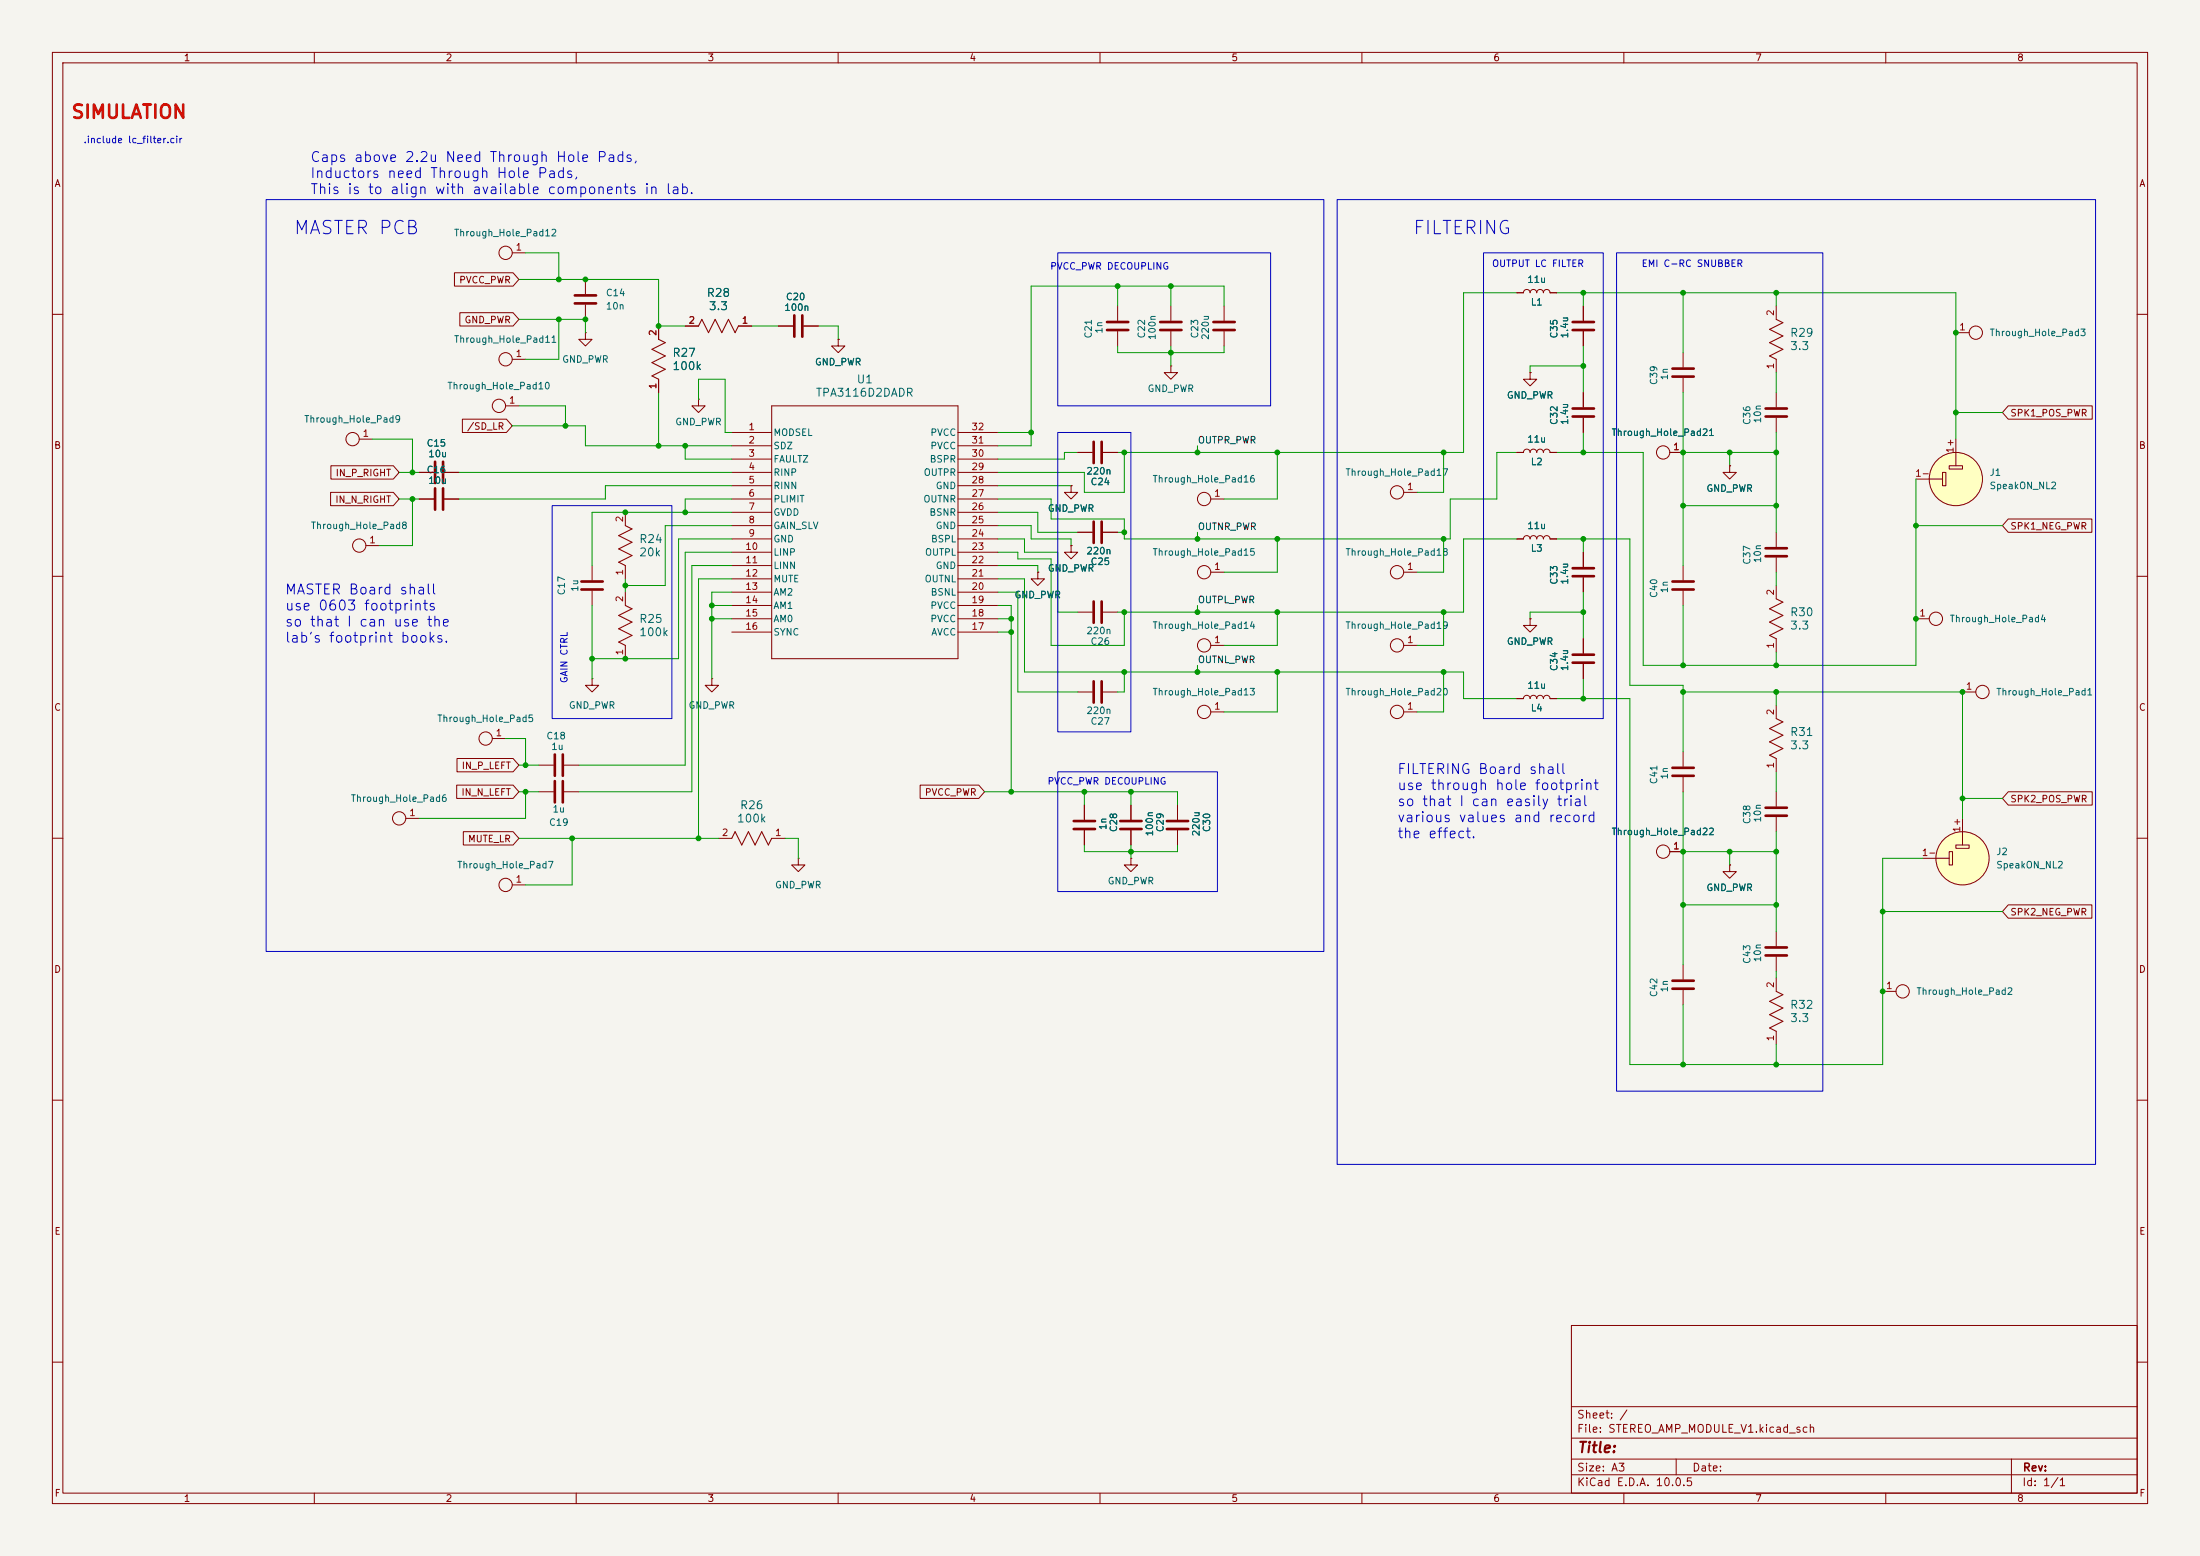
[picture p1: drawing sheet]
<svg xmlns="http://www.w3.org/2000/svg" width="420mm" height="297mm" viewBox="0 0 420 297" stroke-linecap="round" stroke-linejoin="round" font-family="sans-serif">
<path d="M0 0h420v297h-420z" fill="#f5f4ef" stroke="#f5f4ef" stroke-width=".19"/>
<g fill="none" stroke="#840000" stroke-width=".19">
<path d="M10 10h400v277h-400zM12 12h396v273h-396zM60 10v2M110 10v2M160 10v2M210 10v2M260 10v2M310 10v2M360 10v2M86.8 52.1h11.1l1.2 1.2-1.2 1.3h-11.1zM87.8 59.7h10.1l1.2 1.3-1.2 1.2h-10.1zM97.8 48.3h2.5"/>
<path d="M111.8 53.3v2.8M111.8 58.2v2.8M213.4 58.4v2.8M223.5 58.4v2.8M233.7 58.4v2.8M289.6 55.9h1.2a.64 .64 0 0 1 .7-.7 .64 .64 0 0 1 .6 .7 .64 .64 0 0 1 .6-.7 .64 .64 0 0 1 .7 .7 .64 .64 0 0 1 .6-.7 .64 .64 0 0 1 .6 .7 .64 .64 0 0 1 .7-.7 .64 .64 0 0 1 .6 .7h1.3M302.3 58.4v2.8M339.1 58.4v2.6M10 60h2M96.5 77.5h2.6M97.8 68.6h2.5M111.8 63.5v1.3h1.2l-1.2 1.2-1.3-1.2h1.3"/>
<path d="M111.8 63.5h.1M125.7 62.2v2.6M125.7 72.4v2.5M130.8 62.2h2.5M133.3 76.2v1.3h1.3l-1.3 1.2-1.2-1.2h1.2M133.3 76.2h.1M141 62.2h2.5M147.3 77.5h35.6v48.2h-35.6zM148.6 62.2h2.8M153.4 62.2h2.8M160 64.8v1.2h1.3l-1.3 1.3-1.3-1.3h1.3M160 64.8h.1"/>
<path d="M213.4 63.2v2.8M223.5 69.9v1.2h1.3l-1.3 1.3-1.3-1.3h1.3M223.5 69.9h.1M223.5 63.2v2.8M233.7 63.2v2.8M292.1 71.1v1.3h1.3l-1.3 1.3-1.3-1.3h1.3M292.1 71.1h.1M302.3 63.2v2.8M302.3 74.9v2.8M302.3 79.8v2.8M321.3 67.3v2.8M321.3 72.1v2.8"/>
<path d="M339.1 68.6v2.5M339.1 74.9v2.8M339.1 79.8v2.8M373.4 63.5h2.5M383.4 77.5h16v2.5h-16l-1.1-1.3zM408 60h2M63.1 94h12l1.1 1.3-1.1 1.2h-12zM63.2 88.9h11.9l1.1 1.3-1.1 1.2h-11.9zM68.6 83.8h2.5M80 90.2h2.8M80 95.3h2.8M84.8 90.2h2.8"/>
<path d="M84.8 95.3h2.8M88.3 80h8.4l1.1 1.3-1.1 1.3h-8.4zM119.4 97.8v2.5M139.7 90.2h7.6M139.7 95.3h7.6M139.7 82.6h7.6M139.7 85.1h7.6M139.7 87.6h7.6M139.7 92.7h7.6M139.7 97.8h7.6M182.9 90.2h7.6M182.9 95.3h7.6"/>
<path d="M182.9 82.6h7.6M182.9 85.1h7.6M182.9 87.6h7.6M182.9 92.7h7.6M182.9 97.8h7.6M204.5 92.7v1.3h1.2l-1.2 1.3-1.3-1.3h1.3M204.5 92.7h.1M205.7 86.4h2.8M210.6 86.4h2.8M231.1 95.3h2.6M268 94h2.5M289.6 86.4h1.2a.64 .64 0 0 1 .7-.7 .64 .64 0 0 1 .6 .7 .64 .64 0 0 1 .6-.7 .64 .64 0 0 1 .7 .7 .64 .64 0 0 1 .6-.7 .64 .64 0 0 1 .6 .7 .64 .64 0 0 1 .7-.7 .64 .64 0 0 1 .6 .7h1.3"/>
<path d="M318.8 86.4h2.5M330.2 88.9v1.3h1.3l-1.3 1.2-1.3-1.2h1.3M330.2 88.9h.1M365.8 91.4h5M370.8 90.2h.7v2.5h-.7zM372.1 88.9h2.5v.6h-2.5zM373.4 83.8v5.1M383.4 99.1h16v2.5h-16l-1.1-1.3zM10 110h2M69.8 104.1h2.6M113 108v2.7M113 112.8v2.8"/>
<path d="M119.4 108v2.5M119.4 113v2.6M139.7 100.3h7.6M139.7 102.9h7.6M139.7 105.4h7.6M139.7 108h7.6M139.7 110.5h7.6M139.7 113h7.6M139.7 115.6h7.6M139.7 118.1h7.6M182.9 100.3h7.6M182.9 102.9h7.6"/>
<path d="M182.9 105.4h7.6M182.9 108h7.6M182.9 110.5h7.6M182.9 113h7.6M182.9 115.6h7.6M182.9 118.1h7.6M198.1 109.2v1.3h1.3l-1.3 1.3-1.3-1.3h1.3M198.1 109.2h.1M204.5 104.1v1.3h1.2l-1.2 1.3-1.3-1.3h1.3M204.5 104.1h.1M205.7 116.8h2.8M205.7 101.6h2.8"/>
<path d="M210.6 116.8h2.8M210.6 101.6h2.8M231.1 109.2h2.6M268 109.2h2.5M289.6 102.9h1.2a.64 .64 0 0 1 .7-.7 .64 .64 0 0 1 .6 .7 .64 .64 0 0 1 .6-.7 .64 .64 0 0 1 .7 .7 .64 .64 0 0 1 .6-.7 .64 .64 0 0 1 .6 .7 .64 .64 0 0 1 .7-.7 .64 .64 0 0 1 .6 .7h1.3M292.1 118.1v1.3h1.3l-1.3 1.3-1.3-1.3h1.3M292.1 118.1h.1M302.3 105.4v2.8M302.3 110.2v2.8M321.3 108v2.7M321.3 112.8v2.8M339.1 101.6v2.8"/>
<path d="M339.1 106.4v2.8M339.1 111.8v2.5M365.8 118.1h2.5M408 110h2M113 129.5v1.3h1.3l-1.3 1.3-1.2-1.3h1.2M113 129.5h.1M119.4 123.2v2.5M135.9 129.5v1.3h1.3l-1.3 1.3-1.3-1.3h1.3M135.9 129.5h.1M139.7 120.7h7.6M182.9 120.7h7.6M205.7 132.1h2.8"/>
<path d="M210.6 132.1h2.8M231.1 123.2h2.6M231.1 135.9h2.6M268 123.2h2.5M268 135.9h2.5M289.6 133.4h1.2a.64 .64 0 0 1 .7-.7 .64 .64 0 0 1 .6 .7 .64 .64 0 0 1 .6-.7 .64 .64 0 0 1 .7 .7 .64 .64 0 0 1 .6-.7 .64 .64 0 0 1 .6 .7 .64 .64 0 0 1 .7-.7 .64 .64 0 0 1 .6 .7h1.3M302.3 121.9v2.8M302.3 126.7v2.8M339.1 121.9v2.6M339.1 134.6v2.6M374.6 132.1h2.6M10 160h2"/>
<path d="M77.5 156.2h2.5M87.2 149.9h10.7l1.2 1.2-1.2 1.3h-10.7zM87.2 144.8h10.7l1.2 1.3-1.2 1.2h-10.7zM88.5 158.7h9.4l1.2 1.3-1.2 1.3h-9.4zM94 141h2.5M102.9 151.1h2.8M102.9 146.1h2.8M107.7 151.1h2.8M107.7 146.1h2.8M175.7 149.9h11.1l1.2 1.2-1.2 1.3h-11.1zM207 153.7v2.8M207 158.5v2.8"/>
<path d="M215.9 153.7v2.8M215.9 158.5v2.8M224.8 153.7v2.8M224.8 158.5v2.8M321.3 143.5v2.8M321.3 148.3v2.8M339.1 144.8v2.5M339.1 151.1v2.8M339.1 156v2.8M374.6 156.2v5.1M383.4 151.1h16v2.6h-16l-1.1-1.3zM408 160h2"/>
<path d="M97.8 168.9h2.5M137.2 160h2.5M147.3 160h2.6M152.4 163.8v1.3h1.3l-1.3 1.3-1.3-1.3h1.3M152.4 163.8h.1M215.9 163.8v1.3h1.3l-1.3 1.3-1.3-1.3h1.3M215.9 163.8h.1M318.8 162.6h2.5M330.2 165.1v1.3h1.3l-1.3 1.2-1.3-1.2h1.3M330.2 165.1h.1M339.1 177.8v2.8M367 163.8h5.1"/>
<path d="M372.1 162.6h.6v2.5h-.6zM373.4 161.3h2.5v.6h-2.5zM383.4 172.7h16v2.6h-16l-1.1-1.3zM321.3 184.2v2.7M321.3 189v2.8M339.1 182.6v2.8M339.1 186.7v2.5M339.1 196.9v2.5M359.4 189.2h2.5M10 210h2M408 210h2M300 253h108v32h-108z"/>
<path d="M10 260h2M300 278.5h108M300 274.5h108M300 268.5h108M320 278.5v3M384 278.5v6.5M408 260h2M60 285v2M110 285v2M160 285v2M210 285v2M260 285v2"/>
<path d="M300 281.5h108M310 285v2M360 285v2"/>
<circle cx="96.5" cy="48.3" r="1.27"/>
<circle cx="95.2" cy="77.5" r="1.27"/>
<circle cx="96.5" cy="68.6" r="1.27"/>
<circle cx="377.2" cy="63.5" r="1.27"/>
<circle cx="67.3" cy="83.8" r="1.27"/>
<circle cx="229.9" cy="95.2" r="1.27"/>
<circle cx="266.7" cy="94" r="1.27"/>
<circle cx="317.5" cy="86.4" r="1.27"/>
<circle cx="373.4" cy="91.4" r="5.1"/>
<circle cx="68.6" cy="104.1" r="1.27"/>
<circle cx="229.9" cy="109.2" r="1.27"/>
<circle cx="266.7" cy="109.2" r="1.27"/>
<circle cx="369.6" cy="118.1" r="1.27"/>
<circle cx="229.9" cy="135.9" r="1.27"/>
<circle cx="229.9" cy="123.2" r="1.27"/>
<circle cx="266.7" cy="135.9" r="1.27"/>
<circle cx="266.7" cy="123.2" r="1.27"/>
<circle cx="378.5" cy="132.1" r="1.27"/>
<circle cx="76.2" cy="156.2" r="1.27"/>
<circle cx="92.7" cy="141" r="1.27"/>
<circle cx="96.5" cy="168.9" r="1.27"/>
<circle cx="317.5" cy="162.6" r="1.27"/>
<circle cx="374.7" cy="163.8" r="5.1"/>
<circle cx="363.2" cy="189.2" r="1.27"/>
</g>
<g fill="none" stroke="#840000" stroke-width=".51">
<path d="M109.7 57.9h4.1M109.7 56.4h4.1M151.6 60.2v4.1M153.2 60.2v4.1M211.3 61.5h4.1M211.3 63h4.1M221.5 61.5h4.1M221.5 63h4.1M231.6 61.5h4.1M231.6 63h4.1M300.2 61.5h4.1M300.2 63h4.1"/>
<path d="M300.2 78h4.1M300.2 79.5h4.1M319.3 70.4h4M319.3 71.9h4M337.1 78h4M337.1 79.5h4M83.1 88.1v4.1M83.1 93.2v4.1M84.6 88.1v4.1M84.6 93.2v4.1M208.8 84.3v4.1M208.8 99.6v4"/>
<path d="M210.3 84.3v4.1M210.3 99.6v4M111 111h4.1M111 112.5h4.1M208.8 114.8v4.1M210.3 114.8v4.1M300.2 108.5h4.1M300.2 110h4.1M319.3 111h4M319.3 112.5h4M337.1 104.6h4M337.1 106.2h4"/>
<path d="M208.8 130v4.1M210.3 130v4.1M300.2 125h4.1M300.2 126.5h4.1M105.9 144v4.1M105.9 149.1v4.1M107.4 144v4.1M107.4 149.1v4.1M205 158.2h4M205 156.7h4M213.9 158.2h4M213.9 156.7h4"/>
<path d="M222.8 158.2h4M222.8 156.7h4M319.3 146.6h4M319.3 148.1h4M337.1 154.2h4M337.1 155.7h4M319.3 187.2h4M319.3 188.7h4M337.1 180.8h4M337.1 182.4h4"/>
</g>
<path d="M125.7 64.8l1.3 .6-2.5 1.3 2.5 1.2-2.5 1.3 2.5 1.3-2.5 1.3 1.2 .6M133.3 62.2l.7-1.2 1.3 2.5 1.2-2.5 1.3 2.5 1.3-2.5 1.2 2.5 .7-1.3M339.1 61l1.3 .6-2.6 1.3 2.6 1.2-2.6 1.3 2.6 1.3-2.6 1.2 1.3 .7M119.4 115.6l1.2 .6-2.5 1.3 2.5 1.2-2.5 1.3 2.5 1.3-2.5 1.3 1.3 .6M119.4 100.3l1.2 .7-2.5 1.2 2.5 1.3-2.5 1.3 2.5 1.2-2.5 1.3 1.3 .7M339.1 114.3l1.3 .6-2.6 1.3 2.6 1.3-2.6 1.2 2.6 1.3-2.6 1.3 1.3 .6M339.1 137.2l1.3 .6-2.6 1.3 2.6 1.2-2.6 1.3 2.6 1.3-2.6 1.2 1.3 .7M139.7 160l.6-1.2 1.3 2.5 1.3-2.5 1.2 2.5 1.3-2.5 1.3 2.5 .6-1.3M339.1 189.2l1.3 .7-2.6 1.2 2.6 1.3-2.6 1.3 2.6 1.2-2.6 1.3 1.3 .7" fill="none" stroke="#840000" stroke-width=".2"/>
<g fill="#ffffc2" stroke="#ffffc2" stroke-width=".19">
<circle cx="373.4" cy="91.4" r="5.1"/>
<circle cx="374.7" cy="163.8" r="5.1"/>
</g>
<g fill="none" stroke="#009600" stroke-width=".19">
<path d="M99.1 53.3h26.6v8.9h5.1M100.3 48.3h6.4v5M213.4 54.6v3.8M223.5 54.6v3.8M233.7 58.4v-3.8h-36.9v30.5h-6.3M289.6 55.9h-10.2v30.5h-66M297.2 55.9h76.2v27.9M302.3 55.9v2.5M321.3 55.9v11.4M339.1 55.9v2.5M99.1 61h12.7v2.5M99.1 77.5h8.8v3.8"/>
<path d="M106.7 61v7.6h-6.4M125.7 74.9v10.2M133.3 76.2v-3.8h5.1v10.2h1.3M143.5 62.2h5.1M156.2 62.2h3.8v2.6M213.4 66v1.3h20.3v-1.3M223.5 66v3.9M302.3 66v8.9M302.3 69.9h-10.2v1.2M321.3 74.9v33.1M339.1 71.1v3.8M373.4 78.7h8.9"/>
<path d="M71.1 83.8h7.6v6.4M76.2 95.3h3.8M76.2 90.2h3.8M78.7 95.3v8.8h-6.3M87.6 90.2h52.1M97.8 81.3h14v3.8h27.9M130.8 85.1v2.5h8.9M139.7 92.7h-24.1v2.6h-28M139.7 95.3h-8.9v2.5M139.7 97.8h-26.7v10.2M190.5 82.6h6.3M190.5 92.7h14"/>
<path d="M190.5 97.8h7.6v3.8h7.6M205.7 86.4h-2.5v1.2h-12.7M214.6 86.4v7.6h-7.6v-3.8h-16.5M228.6 85.1v1.3M243.8 86.4v8.9h-10.1M275.6 86.4v7.6h-5.1M289.6 86.4h-3.9v8.9h-8.8v7.6h-62.3v-3.8h-13.9v-3.8h-10.2M297.2 86.4h16.5v40.6h52.1v-35.6M302.3 82.6v3.8M321.3 86.4h17.8M321.3 96.5h17.8M330.2 86.4v2.5"/>
<path d="M339.1 82.6v19M113 115.6v13.9M119.4 110.5v2.5M135.9 118.1h3.8M135.9 115.6h3.8M139.7 102.9h-10.2v22.8h-16.5M139.7 108h-7.6v43.1h-21.6M139.7 100.3h-12.7v11.5h-7.6M139.7 105.4h-8.9v40.7h-20.3M139.7 113h-3.8v16.5M139.7 110.5h-6.4v49.5M190.5 110.5h5.1v17.8h83.8v5.1h10.2"/>
<path d="M190.5 102.9h5.1v2.5h6.3v11.4h3.8M190.5 100.3h6.3v2.6h7.7v1.2M190.5 113h3.8v19.1h11.4M190.5 105.4h3.8v1.3h6.4v16.5h13.9v-6.4M190.5 108h7.6v1.2M190.5 115.6h2.5v35.5M190.5 118.1h2.5M213.4 101.6h1.2M228.6 101.6v1.3M228.6 115.6v1.2M243.8 102.9v6.3h-10.1M243.8 116.8v6.4h-10.1"/>
<path d="M275.6 102.9v6.3h-5.1M275.6 116.8v6.4h-5.1M289.6 102.9h-10.2v13.9h-66M297.2 102.9h13.9v27.9h10.2v12.7M302.3 102.9v2.5M302.3 113v8.9M302.3 116.8h-10.2v1.3M321.3 115.6v11.4M339.1 109.2v2.6M365.8 100.3h16.5M190.5 120.7h2.5M214.6 128.3v3.8h-1.2"/>
<path d="M228.6 127v1.3M243.8 128.3v7.6h-10.1M275.6 128.3v7.6h-5.1M297.2 133.4h13.9v69.8h48.3v-39.4h7.6M302.3 129.5v3.9M321.3 132.1h53.3v24.1M339.1 124.5v2.5M339.1 132.1v2.5M96.5 141h3.8v5.1M99.1 151.1h3.8M99.1 146.1h3.8M100.3 151.1v5.1h-20.3"/>
<path d="M188 151.1h36.8v2.6M207 151.1v2.6M215.9 151.1v2.6M321.3 151.1v33.1M339.1 147.3v3.8M339.1 158.8v19M374.6 152.4h7.7M99.1 160h38.1M109.2 160v8.9h-8.9M149.9 160h2.5v3.8M207 161.3v1.3h17.8v-1.3M215.9 161.3v2.5"/>
<path d="M321.3 162.6h17.8M321.3 172.7h17.8M330.2 162.6v2.5M359.4 174h22.9M321.3 191.8v11.4M339.1 185.4v1.3M339.1 199.4v3.8"/>
</g>
<path d="M50.8 38.1h201.9v143.5h-201.9zM255.3 38.1h144.7v184.1h-144.7zM201.9 48.3h40.7v29.2h-40.7zM283.2 48.3h22.9v88.9h-22.9zM308.6 48.3h39.4v160h-39.4zM105.4 96.5h22.9v40.7h-22.9zM201.9 82.6h14v57.1h-14zM201.9 147.3h30.5v22.9h-30.5z" fill="none" stroke="#0000c2" stroke-width=".19"/>
<g fill="#009600" stroke="#009600" stroke-width=".19">
<circle cx="100.3" cy="146.1" r=".46"/>
<circle cx="119.4" cy="111.8" r=".46"/>
<circle cx="78.7" cy="95.3" r=".46"/>
<circle cx="100.3" cy="151.1" r=".46"/>
<circle cx="111.8" cy="61" r=".46"/>
<circle cx="125.7" cy="62.2" r=".46"/>
<circle cx="111.8" cy="53.3" r=".46"/>
<circle cx="125.7" cy="85.1" r=".46"/>
<circle cx="130.8" cy="97.8" r=".46"/>
<circle cx="119.4" cy="97.8" r=".46"/>
<circle cx="130.8" cy="85.1" r=".46"/>
<circle cx="106.7" cy="53.3" r=".46"/>
<circle cx="106.7" cy="61" r=".46"/>
<circle cx="78.7" cy="90.2" r=".46"/>
<circle cx="107.9" cy="81.3" r=".46"/>
<circle cx="196.8" cy="82.6" r=".46"/>
<circle cx="213.4" cy="54.6" r=".46"/>
<circle cx="223.5" cy="54.6" r=".46"/>
<circle cx="193" cy="151.1" r=".46"/>
<circle cx="135.9" cy="118.1" r=".46"/>
<circle cx="193" cy="120.7" r=".46"/>
<circle cx="193" cy="118.1" r=".46"/>
<circle cx="228.6" cy="116.8" r=".46"/>
<circle cx="215.9" cy="162.6" r=".46"/>
<circle cx="109.2" cy="160" r=".46"/>
<circle cx="135.9" cy="115.6" r=".46"/>
<circle cx="133.3" cy="160" r=".46"/>
<circle cx="119.4" cy="125.7" r=".46"/>
<circle cx="113" cy="125.7" r=".46"/>
<circle cx="243.8" cy="86.4" r=".46"/>
<circle cx="243.8" cy="102.9" r=".46"/>
<circle cx="275.6" cy="128.3" r=".46"/>
<circle cx="243.8" cy="128.3" r=".46"/>
<circle cx="243.8" cy="116.8" r=".46"/>
<circle cx="215.9" cy="151.1" r=".46"/>
<circle cx="207" cy="151.1" r=".46"/>
<circle cx="330.2" cy="162.6" r=".46"/>
<circle cx="339.1" cy="162.6" r=".46"/>
<circle cx="321.3" cy="203.2" r=".46"/>
<circle cx="339.1" cy="203.2" r=".46"/>
<circle cx="359.4" cy="189.2" r=".46"/>
<circle cx="359.4" cy="174" r=".46"/>
<circle cx="339.1" cy="172.7" r=".46"/>
<circle cx="321.3" cy="162.6" r=".46"/>
<circle cx="321.3" cy="172.7" r=".46"/>
<circle cx="321.3" cy="96.5" r=".46"/>
<circle cx="302.3" cy="86.4" r=".46"/>
<circle cx="275.6" cy="86.4" r=".46"/>
<circle cx="321.3" cy="55.9" r=".46"/>
<circle cx="302.3" cy="55.9" r=".46"/>
<circle cx="302.3" cy="69.9" r=".46"/>
<circle cx="228.6" cy="128.3" r=".46"/>
<circle cx="214.6" cy="128.3" r=".46"/>
<circle cx="214.6" cy="116.8" r=".46"/>
<circle cx="214.6" cy="86.4" r=".46"/>
<circle cx="228.6" cy="86.4" r=".46"/>
<circle cx="214.6" cy="101.6" r=".46"/>
<circle cx="223.5" cy="67.3" r=".46"/>
<circle cx="228.6" cy="102.9" r=".46"/>
<circle cx="339.1" cy="132.1" r=".46"/>
<circle cx="339.1" cy="127" r=".46"/>
<circle cx="321.3" cy="86.4" r=".46"/>
<circle cx="330.2" cy="86.4" r=".46"/>
<circle cx="339.1" cy="86.4" r=".46"/>
<circle cx="374.6" cy="152.4" r=".46"/>
<circle cx="339.1" cy="96.5" r=".46"/>
<circle cx="339.1" cy="55.9" r=".46"/>
<circle cx="373.4" cy="78.7" r=".46"/>
<circle cx="373.4" cy="63.5" r=".46"/>
<circle cx="365.8" cy="100.3" r=".46"/>
<circle cx="365.8" cy="118.1" r=".46"/>
<circle cx="374.6" cy="132.1" r=".46"/>
<circle cx="302.3" cy="102.9" r=".46"/>
<circle cx="302.3" cy="116.8" r=".46"/>
<circle cx="321.3" cy="127" r=".46"/>
<circle cx="321.3" cy="132.1" r=".46"/>
<circle cx="302.3" cy="133.4" r=".46"/>
<circle cx="275.6" cy="102.9" r=".46"/>
<circle cx="275.6" cy="116.8" r=".46"/>
</g>
<text font-size="2.5" fill="#ff1900" x="13.4" y="23.3">SIMULATION</text>
<g font-size="2.5" fill="#0000c2">
<text x="55.9" y="45.4">MASTER PCB</text>
<text x="269.6" y="45.4">FILTERING</text>
</g>
<text font-size="2" fill="#840000" x="301" y="277.8">Title:</text>
<g font-size="1.9" fill="#0000c2">
<text x="59.1" y="31.4">Caps above 2.2u Need Through Hole Pads,</text>
<text x="59.1" y="34.5">Inductors need Through Hole Pads,</text>
<text x="59.1" y="37.5">This is to align with available components in lab.</text>
<text x="54.3" y="113.9">MASTER Board shall</text>
<text x="54.3" y="117">use 0603 footprints</text>
<text x="54.3" y="120.1">so that I can use the</text>
<text x="54.3" y="123.1">lab's footprint books.</text>
<text x="266.6" y="148.2">FILTERING Board shall</text>
<text x="266.6" y="151.3">use through hole footprint</text>
<text x="266.6" y="154.4">so that I can easily trial</text>
<text x="266.6" y="157.4">various values and record</text>
<text x="266.6" y="160.5">the effect.</text>
</g>
<g font-size="1.5" fill="#006464">
<text x="134.8" y="57">R28</text>
<text x="135.2" y="59.6">3.3</text>
<text x="341.6" y="64.7">R29</text>
<text x="128.3" y="68.5">R27</text>
<text x="128.3" y="71">100k</text>
<text x="341.6" y="67.2">3.3</text>
<text x="155.6" y="76.1">TPA3116D2DADR</text>
<text x="163.4" y="73.5">U1</text>
<text x="121.9" y="104">R24</text>
<text x="121.9" y="106.6">20k</text>
<text x="121.9" y="119.3">R25</text>
<text x="341.6" y="118">R30</text>
<text x="121.9" y="121.8">100k</text>
<text x="341.6" y="120.5">3.3</text>
<text x="341.6" y="140.9">R31</text>
<text x="341.6" y="143.4">3.3</text>
<text x="141.1" y="154.8">R26</text>
<text x="140.6" y="157.4">100k</text>
<text x="341.6" y="192.9">R32</text>
<text x="341.6" y="195.5">3.3</text>
</g>
<g font-size="1.5" fill="#840000">
<text x="300.9" y="273.8">File: STEREO_AMP_MODULE_V1.kicad_sch</text>
<text x="300.9" y="271.1">Sheet: /</text>
<text x="300.9" y="281.2">Size: A3</text>
<text x="322.9" y="281.2">Date:</text>
<text x="386" y="281.2">Rev:</text>
<text x="300.9" y="284">KiCad E.D.A. 10.0.5</text>
<text x="385.9" y="284">Id: 1/1</text>
</g>
<g font-size="1.3" fill="#840000">
<text x="35" y="12">1</text>
<text x="85" y="12">2</text>
<text x="135" y="12">3</text>
<text x="185" y="12">4</text>
<text x="235" y="12">5</text>
<text x="285" y="12">6</text>
<text x="335" y="12">7</text>
<text x="385" y="12">8</text>
<text x="10.3" y="36">A</text>
<text x="408.3" y="36">A</text>
<text x="87.5" y="54.4">PVCC_PWR</text>
<text x="88.6" y="62">GND_PWR</text>
<text x="89.1" y="82.3">/SD_LR</text>
<text x="383.7" y="79.8">SPK1_POS_PWR</text>
<text x="10.2" y="86">B</text>
<text x="408.2" y="86">B</text>
<text x="64" y="91.2">IN_P_RIGHT</text>
<text x="63.9" y="96.3">IN_N_RIGHT</text>
<text x="383.7" y="101.4">SPK1_NEG_PWR</text>
<text x="10.2" y="136">C</text>
<text x="408.2" y="136">C</text>
<text x="88" y="147.1">IN_P_LEFT</text>
<text x="88" y="152.2">IN_N_LEFT</text>
<text x="176.4" y="152.2">PVCC_PWR</text>
<text x="383.7" y="153.5">SPK2_POS_PWR</text>
<text x="89.2" y="161.1">MUTE_LR</text>
<text x="383.7" y="175">SPK2_NEG_PWR</text>
<text x="10.2" y="186">D</text>
<text x="408.2" y="186">D</text>
<text x="10.3" y="236">E</text>
<text x="408.3" y="236">E</text>
<text x="10.3" y="286">F</text>
<text x="35" y="287">1</text>
<text x="85" y="287">2</text>
<text x="135" y="287">3</text>
<text x="185" y="287">4</text>
<text x="235" y="287">5</text>
<text x="285" y="287">6</text>
<text x="335" y="287">7</text>
<text x="385" y="287">8</text>
<text x="408.3" y="286">F</text>
</g>
<g font-size="1.3" fill="#0000c2">
<text x="15.8" y="27.6">.include lc_filter.cir</text>
<text x="200.4" y="51.8">PVCC_PWR DECOUPLING</text>
<text x="284.7" y="51.3">OUTPUT LC FILTER</text>
<text x="313.3" y="51.3">EMI C-RC SNUBBER</text>
<text x="108.7" y="130.5" transform="rotate(-90 108.7 130.5)">GAIN CTRL</text>
<text x="199.9" y="150.1">PVCC_PWR DECOUPLING</text>
</g>
<g font-size="1.3" fill="#006464">
<text x="86.6" y="45.4">Through_Hole_Pad12</text>
<text x="115.6" y="56.8">C14</text>
<text x="115.6" y="59.4">10n</text>
<text x="149.6" y="59.6">100n</text>
<text x="149.9" y="57.6">C20</text>
<text x="291.5" y="54.3">11u</text>
<text x="292.1" y="58.6">L1</text>
<text x="86.6" y="65.7">Through_Hole_Pad11</text>
<text x="208.7" y="64.7" transform="rotate(-90 208.7 64.7)">C21</text>
<text x="210.8" y="63.8" transform="rotate(-90 210.8 63.8)">1n</text>
<text x="218.9" y="64.7" transform="rotate(-90 218.9 64.7)">C22</text>
<text x="220.9" y="65" transform="rotate(-90 220.9 65)">100n</text>
<text x="229.1" y="64.7" transform="rotate(-90 229.1 64.7)">C23</text>
<text x="231.1" y="65" transform="rotate(-90 231.1 65)">220u</text>
<text x="297.6" y="64.7" transform="rotate(-90 297.6 64.7)">C35</text>
<text x="299.7" y="64.7" transform="rotate(-90 299.7 64.7)">1.4u</text>
<text x="379.7" y="64.5">Through_Hole_Pad3</text>
<text x="107.2" y="69.5">GND_PWR</text>
<text x="155.5" y="70.1">GND_PWR</text>
<text x="85.3" y="74.6">Through_Hole_Pad10</text>
<text x="219" y="75.1">GND_PWR</text>
<text x="287.6" y="76.4">GND_PWR</text>
<text x="316.7" y="73.6" transform="rotate(-90 316.7 73.6)">C39</text>
<text x="318.7" y="72.7" transform="rotate(-90 318.7 72.7)">1n</text>
<text x="58" y="81">Through_Hole_Pad9</text>
<text x="128.8" y="81.5">GND_PWR</text>
<text x="147.5" y="83.5">MODSEL</text>
<text x="177.5" y="83.5">PVCC</text>
<text x="297.6" y="81.2" transform="rotate(-90 297.6 81.2)">C32</text>
<text x="299.7" y="81.2" transform="rotate(-90 299.7 81.2)">1.4u</text>
<text x="307.5" y="83.5">Through_Hole_Pad21</text>
<text x="334.5" y="81.2" transform="rotate(-90 334.5 81.2)">C36</text>
<text x="336.5" y="80.9" transform="rotate(-90 336.5 80.9)">10n</text>
<text x="81.3" y="85.5">C15</text>
<text x="81.7" y="87.6">10u</text>
<text x="147.5" y="86.1">SDZ</text>
<text x="147.5" y="88.6">FAULTZ</text>
<text x="177.4" y="88.6">BSPR</text>
<text x="177.5" y="86.1">PVCC</text>
<text x="291.5" y="84.8">11u</text>
<text x="292.1" y="89.1">L2</text>
<text x="81.3" y="90.6">C16</text>
<text x="81.7" y="92.7">10u</text>
<text x="147.5" y="91.1">RINP</text>
<text x="147.5" y="93.7">RINN</text>
<text x="176.2" y="91.1">OUTPR</text>
<text x="178.5" y="93.7">GND</text>
<text x="207.3" y="90.9">220n</text>
<text x="208.1" y="92.9">C24</text>
<text x="219.9" y="92.4">Through_Hole_Pad16</text>
<text x="256.7" y="91.1">Through_Hole_Pad17</text>
<text x="325.7" y="94.2">GND_PWR</text>
<text x="379.7" y="91.1">J1</text>
<text x="379.7" y="93.7">SpeakON_NL2</text>
<text x="59.2" y="101.3">Through_Hole_Pad8</text>
<text x="147.5" y="96.2">PLIMIT</text>
<text x="147.5" y="98.8">GVDD</text>
<text x="147.5" y="101.3">GAIN_SLV</text>
<text x="176.2" y="96.2">OUTNR</text>
<text x="177.3" y="98.8">BSNR</text>
<text x="178.5" y="101.3">GND</text>
<text x="199.9" y="98">GND_PWR</text>
<text x="291.5" y="101.3">11u</text>
<text x="147.5" y="103.8">GND</text>
<text x="147.5" y="106.4">LINP</text>
<text x="176.5" y="106.4">OUTPL</text>
<text x="177.6" y="103.8">BSPL</text>
<text x="207.3" y="106.1">220n</text>
<text x="219.9" y="106.4">Through_Hole_Pad15</text>
<text x="256.7" y="106.4">Through_Hole_Pad18</text>
<text x="292.1" y="105.6">L3</text>
<text x="334.5" y="107.9" transform="rotate(-90 334.5 107.9)">C37</text>
<text x="336.5" y="107.6" transform="rotate(-90 336.5 107.6)">10n</text>
<text x="108.2" y="113.7" transform="rotate(-90 108.2 113.7)">C17</text>
<text x="110.7" y="113.1" transform="rotate(-90 110.7 113.1)">1u</text>
<text x="147.5" y="108.9">LINN</text>
<text x="147.5" y="111.5">MUTE</text>
<text x="147.5" y="114">AM2</text>
<text x="176.4" y="111.5">OUTNL</text>
<text x="177.6" y="114">BSNL</text>
<text x="178.5" y="108.9">GND</text>
<text x="199.9" y="109.4">GND_PWR</text>
<text x="208.1" y="108.2">C25</text>
<text x="297.6" y="111.7" transform="rotate(-90 297.6 111.7)">C33</text>
<text x="299.7" y="111.7" transform="rotate(-90 299.7 111.7)">1.4u</text>
<text x="318.7" y="113.3" transform="rotate(-90 318.7 113.3)">1n</text>
<text x="147.5" y="116.5">AM1</text>
<text x="147.5" y="119.1">AM0</text>
<text x="177.5" y="119.1">PVCC</text>
<text x="177.5" y="116.5">PVCC</text>
<text x="193.6" y="114.5">GND_PWR</text>
<text x="316.7" y="114.2" transform="rotate(-90 316.7 114.2)">C40</text>
<text x="372.1" y="119.1">Through_Hole_Pad4</text>
<text x="147.5" y="121.6">SYNC</text>
<text x="177.7" y="121.6">AVCC</text>
<text x="207.3" y="121.4">220n</text>
<text x="208.1" y="123.4">C26</text>
<text x="219.9" y="120.3">Through_Hole_Pad14</text>
<text x="256.7" y="120.3">Through_Hole_Pad19</text>
<text x="287.6" y="123.4">GND_PWR</text>
<text x="291.5" y="131.8">11u</text>
<text x="297.6" y="128.2" transform="rotate(-90 297.6 128.2)">C34</text>
<text x="299.7" y="128.2" transform="rotate(-90 299.7 128.2)">1.4u</text>
<text x="108.5" y="135.6">GND_PWR</text>
<text x="131.3" y="135.6">GND_PWR</text>
<text x="207.3" y="136.6">220n</text>
<text x="219.9" y="133">Through_Hole_Pad13</text>
<text x="256.7" y="133">Through_Hole_Pad20</text>
<text x="292.1" y="136.1">L4</text>
<text x="381" y="133">Through_Hole_Pad1</text>
<text x="83.4" y="138.1">Through_Hole_Pad5</text>
<text x="104.2" y="141.4">C18</text>
<text x="105.1" y="143.5">1u</text>
<text x="208.1" y="138.6">C27</text>
<text x="316.7" y="149.8" transform="rotate(-90 316.7 149.8)">C41</text>
<text x="318.7" y="148.9" transform="rotate(-90 318.7 148.9)">1n</text>
<text x="66.9" y="153.4">Through_Hole_Pad6</text>
<text x="105.4" y="155.4">1u</text>
<text x="104.7" y="157.9">C19</text>
<text x="211.5" y="158.5" transform="rotate(-90 211.5 158.5)">1n</text>
<text x="213.6" y="158.9" transform="rotate(-90 213.6 158.9)">C28</text>
<text x="220.4" y="159.7" transform="rotate(-90 220.4 159.7)">100n</text>
<text x="222.5" y="158.9" transform="rotate(-90 222.5 158.9)">C29</text>
<text x="229.3" y="159.7" transform="rotate(-90 229.3 159.7)">220u</text>
<text x="231.3" y="158.9" transform="rotate(-90 231.3 158.9)">C30</text>
<text x="307.5" y="159.7">Through_Hole_Pad22</text>
<text x="334.5" y="157.4" transform="rotate(-90 334.5 157.4)">C38</text>
<text x="336.5" y="157.1" transform="rotate(-90 336.5 157.1)">10n</text>
<text x="87.2" y="166.1">Through_Hole_Pad7</text>
<text x="381" y="163.5">J2</text>
<text x="381" y="166.1">SpeakON_NL2</text>
<text x="147.9" y="169.9">GND_PWR</text>
<text x="211.4" y="169.1">GND_PWR</text>
<text x="325.7" y="170.4">GND_PWR</text>
<text x="334.5" y="184.1" transform="rotate(-90 334.5 184.1)">C43</text>
<text x="336.5" y="183.8" transform="rotate(-90 336.5 183.8)">10n</text>
<text x="316.7" y="190.4" transform="rotate(-90 316.7 190.4)">C42</text>
<text x="318.7" y="189.5" transform="rotate(-90 318.7 189.5)">1n</text>
<text x="365.7" y="190.2">Through_Hole_Pad2</text>
</g>
<g font-size="1.3" fill="#a90000">
<text x="98.3" y="48.1">1</text>
<text x="125.6" y="64.2" transform="rotate(-90 125.6 64.2)">2</text>
<text x="131.3" y="62.1">2</text>
<text x="141.5" y="62.1">1</text>
<text x="339" y="60.4" transform="rotate(-90 339 60.4)">2</text>
<text x="373.9" y="63.4">1</text>
<text x="98.3" y="68.4">1</text>
<text x="339" y="70.6" transform="rotate(-90 339 70.6)">1</text>
<text x="97.1" y="77.3">1</text>
<text x="125.6" y="74.4" transform="rotate(-90 125.6 74.4)">1</text>
<text x="69.1" y="83.7">1</text>
<text x="142.8" y="82.4">1</text>
<text x="185.4" y="82.4">32</text>
<text x="142.8" y="85">2</text>
<text x="142.8" y="87.5">3</text>
<text x="185.4" y="87.5">30</text>
<text x="185.4" y="85">31</text>
<text x="319.3" y="86.2">1</text>
<text x="373.2" y="86.6" transform="rotate(-90 373.2 86.6)">1+</text>
<text x="142.8" y="90">4</text>
<text x="142.8" y="92.6">5</text>
<text x="142.8" y="95.1">6</text>
<text x="185.4" y="95.1">27</text>
<text x="185.4" y="92.6">28</text>
<text x="185.4" y="90">29</text>
<text x="231.7" y="95.1">1</text>
<text x="268.5" y="93.8">1</text>
<text x="365.5" y="91.3">1-</text>
<text x="119.2" y="99.8" transform="rotate(-90 119.2 99.8)">2</text>
<text x="142.8" y="97.7">7</text>
<text x="142.8" y="100.2">8</text>
<text x="185.4" y="100.2">25</text>
<text x="185.4" y="97.7">26</text>
<text x="70.4" y="104">1</text>
<text x="142.2" y="105.3">10</text>
<text x="142.2" y="107.8">11</text>
<text x="142.8" y="102.7">9</text>
<text x="185.4" y="107.8">22</text>
<text x="185.4" y="105.3">23</text>
<text x="185.4" y="102.7">24</text>
<text x="119.2" y="110" transform="rotate(-90 119.2 110)">1</text>
<text x="142.2" y="110.4">12</text>
<text x="142.2" y="112.9">13</text>
<text x="185.4" y="112.9">20</text>
<text x="185.4" y="110.4">21</text>
<text x="231.7" y="109.1">1</text>
<text x="268.5" y="109.1">1</text>
<text x="339" y="113.8" transform="rotate(-90 339 113.8)">2</text>
<text x="119.2" y="115" transform="rotate(-90 119.2 115)">2</text>
<text x="142.2" y="115.4">14</text>
<text x="142.2" y="118">15</text>
<text x="185.4" y="118">18</text>
<text x="185.4" y="115.4">19</text>
<text x="366.3" y="118">1</text>
<text x="119.2" y="125.2" transform="rotate(-90 119.2 125.2)">1</text>
<text x="142.2" y="120.5">16</text>
<text x="185.4" y="120.5">17</text>
<text x="231.7" y="123.1">1</text>
<text x="268.5" y="123.1">1</text>
<text x="339" y="123.9" transform="rotate(-90 339 123.9)">1</text>
<text x="375.2" y="131.9">1</text>
<text x="231.7" y="135.8">1</text>
<text x="268.5" y="135.8">1</text>
<text x="339" y="136.6" transform="rotate(-90 339 136.6)">2</text>
<text x="94.5" y="140.8">1</text>
<text x="339" y="146.8" transform="rotate(-90 339 146.8)">1</text>
<text x="78" y="156.1">1</text>
<text x="137.7" y="159.9">2</text>
<text x="147.9" y="159.9">1</text>
<text x="374.5" y="159" transform="rotate(-90 374.5 159)">1+</text>
<text x="319.3" y="162.4">1</text>
<text x="366.8" y="163.7">1-</text>
<text x="98.3" y="168.8">1</text>
<text x="339" y="188.7" transform="rotate(-90 339 188.7)">2</text>
<text x="359.9" y="189.1">1</text>
<text x="339" y="198.9" transform="rotate(-90 339 198.9)">1</text>
</g>
<g font-size="1.3" fill="#0f0f0f">
<text x="228.6" y="85">OUTPR_PWR</text>
<text x="228.6" y="101.5">OUTNR_PWR</text>
<text x="228.6" y="115.4">OUTPL_PWR</text>
<text x="228.6" y="126.9">OUTNL_PWR</text>
</g>
</svg>
